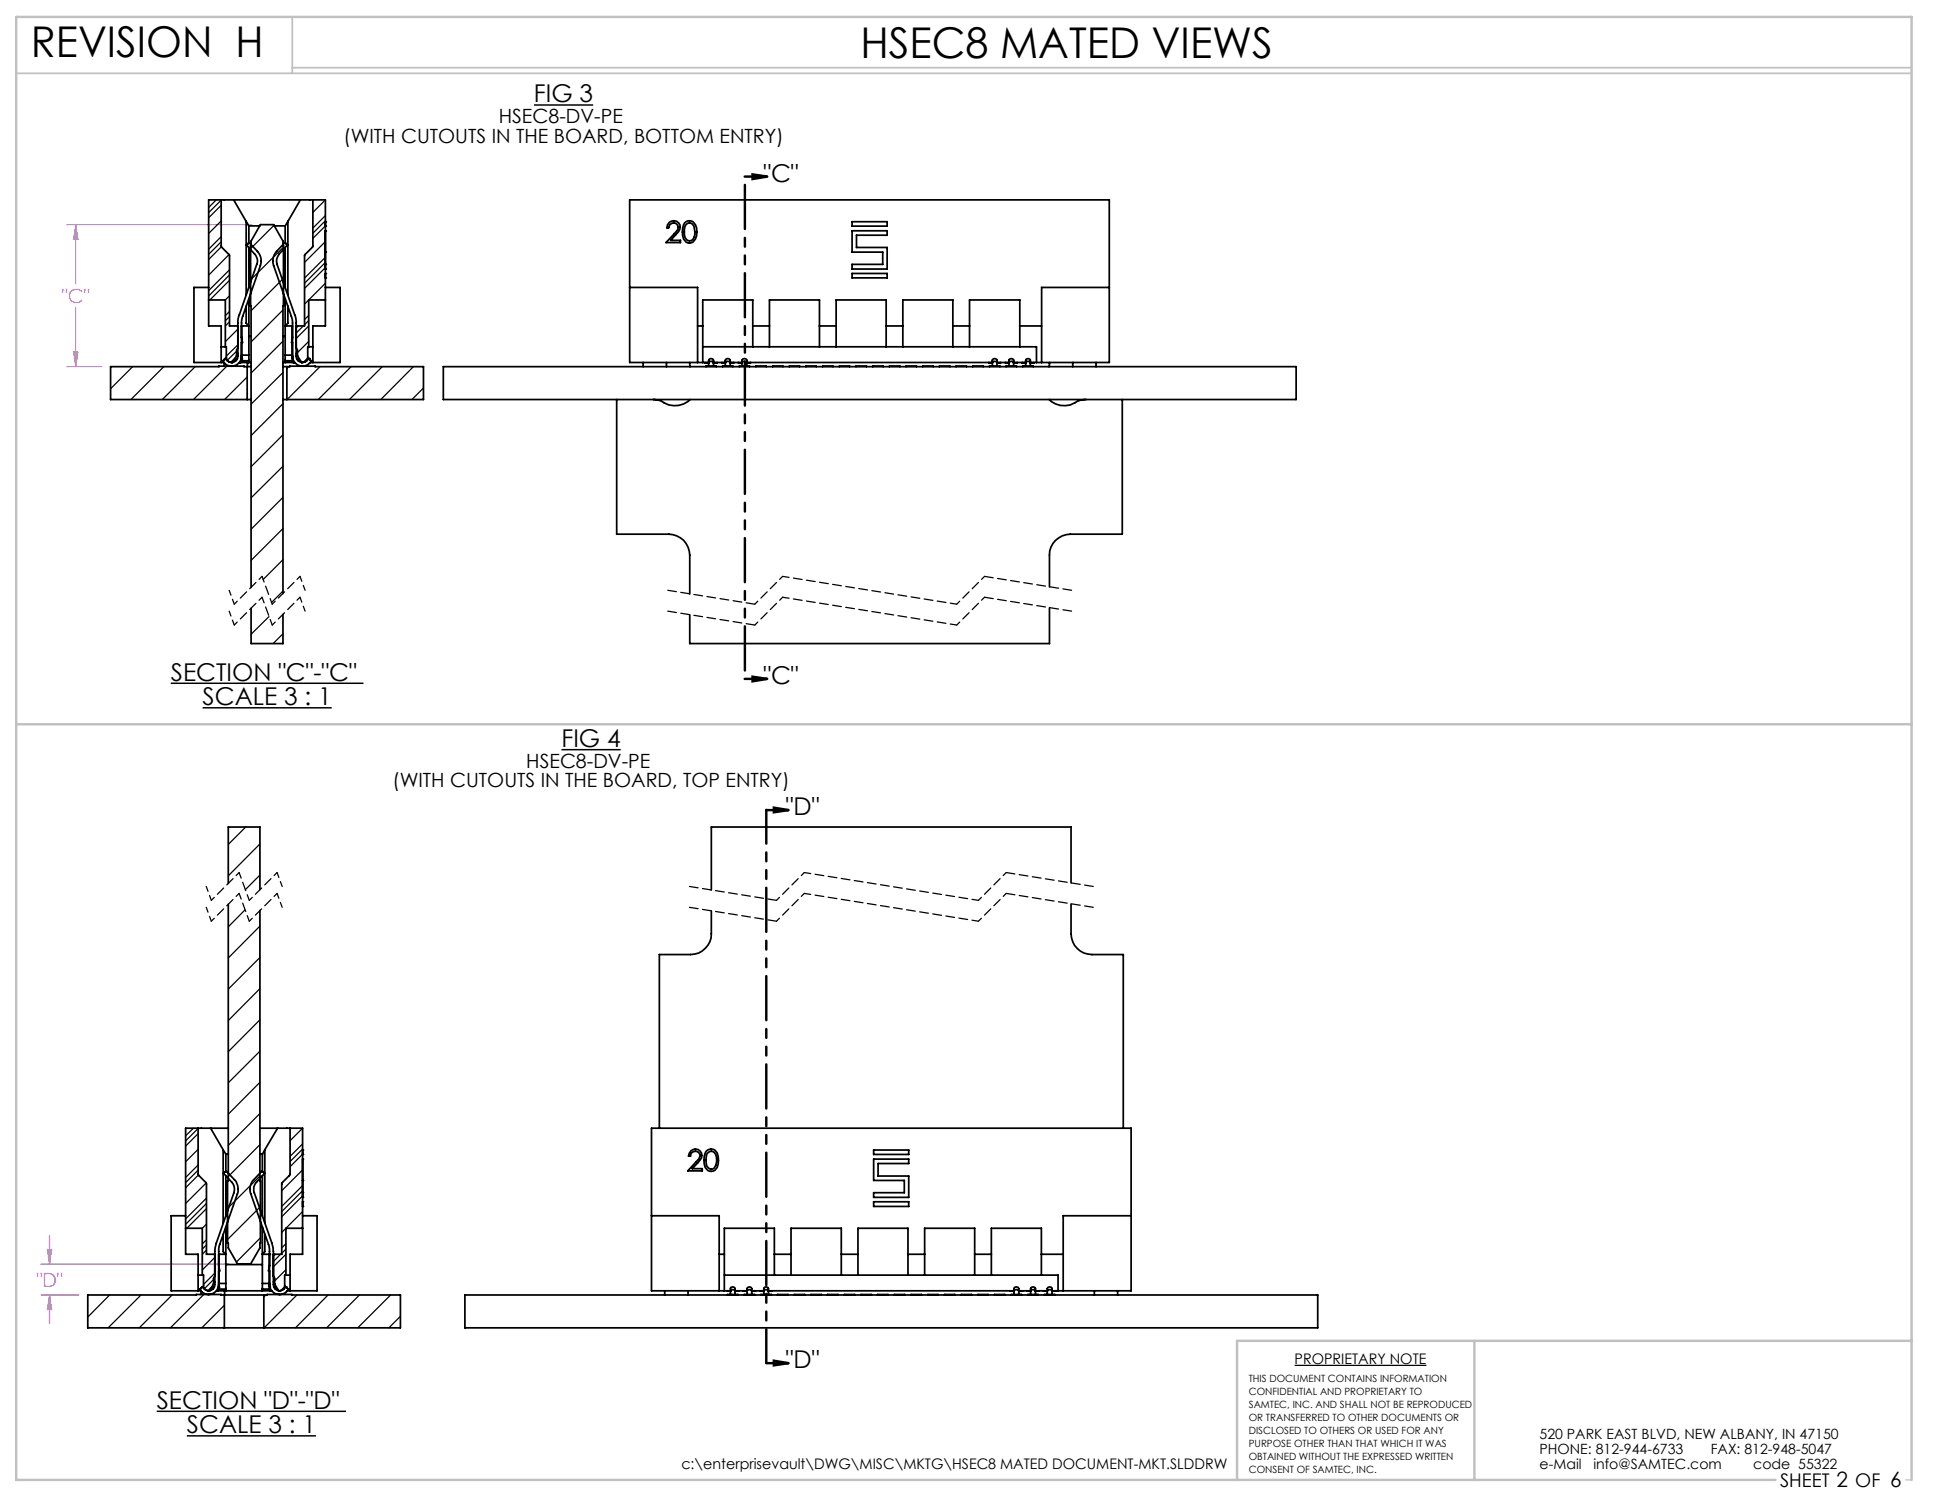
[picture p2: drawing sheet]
<svg xmlns="http://www.w3.org/2000/svg" width="279mm" height="216mm" viewBox="0 0 279 216" stroke-linecap="round" stroke-linejoin="round" font-family="sans-serif">
<path d="M274.2 212.9h.8" fill="none" stroke="#c0c0c0" stroke-width=".18"/>
<path d="M2.3 10.5h272.7M42.1 2.4v8.1M42.1 9.7h232.9" fill="none" stroke="#c0c0c0" stroke-width=".25"/>
<path d="M2.3 104.2h272.7M212.1 192.9v20M275 192.9h-97v20M255.4 212.9h-253.1v-210.5h272.7v210.5" fill="none" stroke="#c0c0c0" stroke-width=".35"/>
<path d="M76.8 15.1h8.5M24.6 98.3h27.7M29.1 101.8h18.6M80.8 107.8h8.5M22.5 203h27.3M26.9 206.5h18.6" fill="none" stroke="#000" stroke-width=".21"/>
<path d="M107.1 25.4h3.3M108.3 25.1l2.1 .3-2.1 .4zM107.1 97.6h3.3M108.3 97.3l2.1 .3-2.1 .4zM110.2 116.5h3.3M111.3 116.2l2.2 .3-2.2 .3zM110.2 196.1h3.3M111.3 195.7l2.2 .4-2.2 .3z" fill="none" stroke="#000" stroke-width=".35"/>
<path d="M9.6 32.3h26.6M10.9 32.3v8.6M10.9 32.3l.3 2.1h-.6zM9.6 52.7h5M10.6 50.6h.6l-.3 2.1zM10.9 44.2v8.5M6.8 179.7h.6l-.3 2.1zM7.1 177.8v4M5.9 181.8h27M5.9 186.3h5.5M7.1 186.3l.3 2.1h-.6zM7.1 186.3v4.1" fill="none" stroke="#f0f" stroke-width=".18"/>
<path d="M108.6 89.9l-12.5-2M108.6 86.9l-12.5-2M154.2 87.9l-12.6-2M154.2 84.9l-12.6-2M111.7 132.5l-12.5-2M111.7 129.5l-12.5-2M157.3 130.5l-12.5-2M157.3 127.5l-12.5-2" fill="none" stroke="#000" stroke-width=".18" stroke-dasharray="1.3 .6"/>
<g fill="none" stroke="#000" stroke-width=".18" stroke-dasharray="1.3 .6" stroke-dashoffset=".7">
<path d="M37.7 85.9l-4 4M37.7 82.9l-4 4M43.2 85.9l-4 4M43.2 82.9l-4 4M112.6 85.9l-4 4M112.6 82.9l-4 4M141.6 85.9l-4 4M141.6 82.9l-4 4M34.4 128.5l-4 4M34.4 125.5l-4 4M39.9 128.5l-4 4M39.9 125.5l-4 4"/>
<path d="M115.7 128.5l-4 4M115.7 125.5l-4 4M144.8 128.5l-4 4M144.8 125.5l-4 4"/>
</g>
<path d="M137.6 89.9l-25-4M137.6 86.9l-25-4M140.8 132.5l-25.1-4M140.8 129.5l-25.1-4" fill="none" stroke="#000" stroke-width=".18" stroke-dasharray="1.3 .6" stroke-dashoffset=".3"/>
<path d="M33.7 89.9l-.7-2M33.7 86.9l-.7-2M43.9 87.9l-.7-2M43.9 84.9l-.7-2M30.4 132.5l-.7-2M30.4 129.5l-.7-2M40.6 130.5l-.7-2M40.6 127.5l-.7-2" fill="none" stroke="#000" stroke-width=".18" stroke-dasharray="1.3 .6" stroke-dashoffset=".5"/>
<path d="M39.2 89.9l-1.5-4M39.2 86.9l-1.5-4M35.9 132.5l-1.5-4M35.9 129.5l-1.5-4" fill="none" stroke="#000" stroke-width=".18" stroke-dasharray="1.3 .6" stroke-dashoffset=".4"/>
<path d="M110.2 196v-79.5" fill="none" stroke="#000" stroke-width=".35" stroke-dasharray="6.3 1.3 1.3 1.3 1.3 1.3" stroke-dashoffset="1.5"/>
<path d="M107.2 25.4v72.2" fill="none" stroke="#000" stroke-width=".35" stroke-dasharray="6.3 1.3 1.3 1.3 1.3 1.3" stroke-dashoffset="-1.2"/>
<g fill="#000">
<path d="M108.3 25.1l2.1 .3-2.1 .4zM108.3 97.3l2.1 .3-2.1 .4z"/>
<path d="M111.3 195.7l2.2 .4-2.2 .3zM111.3 116.2l2.2 .3-2.2 .3z"/>
</g>
<path d="M10.6 50.6h.6l-.3 2.1zM10.9 32.3l.3 2.1h-.6zM6.8 179.7h.6l-.3 2.1zM7.1 186.3l.3 2.1h-.6z" fill="#f0f"/>
<g fill="none" stroke="#000" stroke-width=".25">
<path d="M31.8 28.8v6.7l1.2 1.2v10.2h1.2M31.8 28.8h13.2M31.8 28.8h-1.8v18.1h1.8v5.2M33.6 28.8l1.8 3.1M35.4 31.9v10.5M35.4 31.9l.4 .6M35.5 35.2l.3-.2h.1l1.1 1.2a2.09 2.09 0 0 1 .5 2l-2.7 7.7-.1 6.1-.1 .2h-.2M35.5 35.2l1.1 1.3a1.39 1.39 0 0 1 .3 1.5l-2.6 7.9-.1 5.3a.96 .96 0 0 1-.8 .9 .96 .96 0 0 1-1-.5M35.5 35.2h.1M35.8 32.5v2.5M35.8 35.6v5.7M35.8 32.5h1.6"/>
<path d="M39.4 32.5h1.6M41 32.5v2.5M41 35.6v5.7M41.3 35.2l-1.1 1.3a1.6 1.6 0 0 0-.3 1.5l2.7 7.9v5.3a.96 .96 0 0 0 .8 .9 .96 .96 0 0 0 1-.5M41.3 35.2h.1M41.4 35.2l-.3-.2h-.2l-1.1 1.2a2.09 2.09 0 0 0-.4 2l2.7 7.7v6.1l.1 .2h.2M41.4 31.9v10.5M41.4 31.9l-.4 .6M43.2 28.8l-1.8 3.1M45 28.8v6.7l-1.2 1.2v10.2h-1.2M45 28.8h1.8v18.1h-1.8v5.2M46.8 40h.1"/>
<path d="M46.8 39.3h.1M46.8 38.7h.1M46.8 38h.1M46.8 33.2h.1M46.8 36.3h.1M46.8 31.9h.1M46.8 32.5h.1M96.3 32a.95 .95 0 0 1 1.3 0 .95 .95 0 0 1 0 1.3l-1.1 1.3h1.4v.3h-2.1l1.6-1.8a.68 .68 0 0 0-.3-1 .68 .68 0 0 0-.9 .7h-.2v-.5zM98.5 32.1a.92 .92 0 0 1 1.2-.2 2.18 2.18 0 0 1 0 2.9 .98 .98 0 0 1-1 0 .98 .98 0 0 1-.5-.9 2.61 2.61 0 0 1 .3-1.8zM98.8 32.2a.6 .6 0 0 1 .8 0 1.71 1.71 0 0 1-.2 2.4 .77 .77 0 0 1-.9-.8 1.85 1.85 0 0 1 .3-1.6zM122.6 39.3h5v.7h-5zM122.6 31.9h5v.6h-5z"/>
<path d="M122.6 33.2h5v.6h-4.4v1.8h4.4v3.1h-5v-.7h4.4v-1.7h-4.4zM30 41.3h-2.1v10.8h4.3M30 43.1h2.4v6.8M31.8 49.9h.8v1.5a.75 .75 0 0 0 .9 .7l.5-.9M32 52h.1M32.2 52.2v.5M32.4 51.6h.1M32.4 51.6l-.4 .4M33.6 51.9h.3M33.8 51.6h.3M34.2 50l-.2 .3v.9M34.2 50.8l-.2 .4"/>
<path d="M34.6 52.1h1.5M34.7 51.2a1.46 1.46 0 0 1-1 1.4 1.46 1.46 0 0 1-1.7-.6M34.7 51.6h.1M34.7 46.9h.1M34.7 48.5l.2 .8h-.2M34.7 51.1h1.1M34.7 51.9h1.1M35.4 44v2.5l.4 .4h-1.1M35.6 52.7v4.8M35.6 52.1v.6M35.8 43v8.9M35.8 51.9v.2"/>
<path d="M35.8 48.4h.3M36.1 52.7h-20.2v4.8h20.2M40.7 52.7h20.2v4.8h-20.2M40.7 52.1h1.5M40.7 48.4h.3M41 43v8.9M41 51.1h1.1M41 51.9v.2M41 51.9h1.1M41.3 52.7v4.8M41.4 44v2.5l-.4 .4h1.1M42.1 46.9v1.7"/>
<path d="M42.1 49.3v2.3M42.1 51.2a1.46 1.46 0 0 0 1.1 1.4 1.46 1.46 0 0 0 1.6-.6M42.1 48.5l-.2 .8h.2M42.6 50l.2 .3v.9M42.6 50.8l.2 .4M42.7 51.6h.4M42.9 51.9h.4M44.4 51.6h.1M44.4 51.6l.4 .4M44.8 52h.1M45 49.9h-.7v1.5a.75 .75 0 0 1-.9 .7l-.6-.9M46.8 41.3h2.1v10.8h-4.3"/>
<path d="M46.8 43.1h-2.4v6.8M63.8 52.7h122.7v4.8h-122.7zM88.7 57.5v19.3h7.5a3 3 0 0 1 3 3v5.6M90.6 41.3h9.8v10.8M92.5 52.1v.6M94 57.5a2.61 2.61 0 0 1 1.5 .4 3.1 3.1 0 0 0 3.8-.4M95.9 52.1v.6M99.2 52.1l.1 .6M100.4 46.9h.7M101.1 49.9h48v2.2M101.4 52.1l.6 .1M101.6 52.7h1.4"/>
<path d="M102 52.2a.38 .38 0 0 1 .3-.2 .38 .38 0 0 1 .4 .2M102 52.7v-.9a.38 .38 0 0 1 .3-.2 .38 .38 0 0 1 .4 .2v.9M102 52.1h-11.4v-23.3h69v23.3h-11.4M102.7 52.1h1.7M103.2 52.1l-.5 .1M103.8 52.1l.6 .1M104 52.7h1.4M104.4 52.2a.38 .38 0 0 1 .3-.2 .38 .38 0 0 1 .4 .2M104.4 52.7v-.9a.38 .38 0 0 1 .3-.2 .38 .38 0 0 1 .4 .2v.9M105.1 52.1h1.7M105.6 52.1l-.5 .1M106.2 52.1l.6 .1"/>
<path d="M106.4 52.7h1.4M106.8 52.2a.38 .38 0 0 1 .3-.2 .38 .38 0 0 1 .4 .2M106.8 52.7v-.9a.38 .38 0 0 1 .3-.2 .38 .38 0 0 1 .4 .2v.9M107.5 52.1h35.3M108 52.1l-.5 .1M108.3 49.9v-6.8h-7.2v9M108.3 46.9h2.4M108.8 52.7h1.4M110.7 49.9v-6.8h7.2v6.8M111.2 52.7h1.4M113.6 52.7h1.4M116 52.7h1.4"/>
<path d="M117.9 46.9h2.4M118.4 52.7h1.4M120.3 49.9v-6.8h7.2v6.8M120.8 52.7h1.4M123.2 52.7h1.5M125.6 52.7h1.5M127.5 46.9h2.4M128 52.7h1.5M129.9 49.9v-6.8h7.2v6.8M130.4 52.7h1.5M132.8 52.7h1.5M135.1 52.7h1.6"/>
<path d="M137.1 46.9h2.4M137.5 52.7h1.6M139.5 49.9v-6.8h7.2v6.8M139.9 52.7h1.6M142.2 52.1l.6 .1M142.3 52.7h1.6M142.8 52.2a.35 .35 0 0 1 .3-.2 .35 .35 0 0 1 .3 .2M142.8 52.7v-.9a.35 .35 0 0 1 .3-.2 .35 .35 0 0 1 .3 .2v.9M143.4 52.1h1.8M144 52.1l-.6 .1M144.6 52.1l.6 .1M144.7 52.7h1.6"/>
<path d="M145.2 52.2a.35 .35 0 0 1 .3-.2 .35 .35 0 0 1 .3 .2M145.2 52.7v-.9a.35 .35 0 0 1 .3-.2 .35 .35 0 0 1 .3 .2v.9M145.8 52.1h1.8M146.4 52.1l-.6 .1M146.7 46.9h3.2M147 52.1l.6 .1M147.1 52.7h1.6M147.6 52.2a.35 .35 0 0 1 .3-.2 .35 .35 0 0 1 .3 .2M147.6 52.7v-.9a.35 .35 0 0 1 .3-.2 .35 .35 0 0 1 .3 .2v.9M148.8 52.1l-.6 .1M151 57.5a3.1 3.1 0 0 0 4 .2l1.2-.2M151 52.1l-.1 .6"/>
<path d="M154.3 52.1v.6M157.7 52.1v.6M159.6 41.3h-9.7v10.8M161.5 57.5v19.3h-7.5a3 3 0 0 0-3 3v4.6M36.1 87.5v5.1h4.6v-4.2M36.1 84.5v-49.2v-.6l1.4-2.4h1.9l1.3 2.4 .1 .6-.1 50.1M151 87.4v5.2h-51.8v-4.2M32.8 127.1v-8.1h4.6v9M32.8 130.1v39.7h-.1v9h.1v.7l1.4 2.3h1.9l1.3-2.3 .1-.7-.1-47.8M102.3 131v3.3a3 3 0 0 1-3 3h-4.4v25M154.1 130v4.3a3 3 0 0 0 3 3h4.5v25M154.1 127v-8h-51.8v9"/>
<path d="M26.7 174.9h-2.1v10.8h4.3M26.7 176.7h2.4v6.7M28.5 162.3v6.6l1.2 1.3v10.2h1.2M28.5 162.3h4.3M28.5 162.3h-1.8v18.1h1.8v5.3M30.3 162.3l1.8 3.1M32.1 177.6v2.4l.4 .4h-1M32.1 165.4v10.5M32.1 165.4l.4 .6M32.5 176.5v8.9M32.5 166v2.5M32.5 169.1v5.8"/>
<path d="M32.5 166h.3M37.4 162.3h4.3M37.4 166h.3M37.7 168.5h-.1l-1.1 1.2a1.86 1.86 0 0 0-.4 2l2.6 7.7 .1 6.2 .1 .1h.2M37.7 168.5l.4 .3-1.2 1.2a1.39 1.39 0 0 0-.3 1.6l2.7 7.9v5.2a.87 .87 0 0 0 .6 .9 .87 .87 0 0 0 1-.2l.2-.3M37.7 176.5v8.9M37.7 166v2.5M37.7 169.1v5.8M38.1 177.6v2.4l-.4 .4h1.1M38.1 165.4v10.5M38.1 165.4l-.4 .6M39.9 162.3l-1.8 3.1"/>
<path d="M41.7 162.3v6.6l-1.2 1.3v10.2h-1.2M41.7 162.3h1.8v18.1h-1.8v5.3M43.5 173.5h.1M43.5 172.9h.1M43.5 171.6h.1M43.5 172.2h.1M43.5 169.8h.1M43.5 166.7h.1M43.5 165.4h.1M43.5 166.1h.1M43.5 174.9h2.1v10.8h-4.3M43.5 176.7h-2.4v6.7"/>
<path d="M93.7 174.9h9.8v10.8M99.4 165.5a.94 .94 0 0 1 1.3 .1 .94 .94 0 0 1 0 1.3l-1.1 1.2h1.4v.3h-2l1.1-1.3a1.09 1.09 0 0 0 .5-1.2 .7 .7 0 0 0-.7-.3 .7 .7 0 0 0-.6 .7h-.2l.1-.4zM101.6 165.6a1 1 0 0 1 1.1-.2 1 1 0 0 1 .6 .9 2.18 2.18 0 0 1-.5 2 1.01 1.01 0 0 1-1.5-.9 2.61 2.61 0 0 1 .3-1.8zM101.8 165.9a.68 .68 0 0 1 .9-.2 1.81 1.81 0 0 1-.1 2.4 .77 .77 0 0 1-1-.8v-.8zM125.7 166.7h5v.7h-4.4v1.8h4.4v3h-5v-.6h4.4v-1.8h-4.4zM125.7 165.4h5v.7h-5zM125.7 172.9h5v.6h-5zM162.7 174.9h-9.7v10.8M12.6 186.3h45v4.7h-45zM28.5 183.4h.8v1.5a.74 .74 0 0 0 .9 .8l.5-1M28.7 185.5h.1M28.9 185.7v.5"/>
<path d="M29.1 185.1a.94 .94 0 0 0 1 .6 .94 .94 0 0 0 .8-1v-5.2l2.8-7.9a1.6 1.6 0 0 0-.4-1.6l-1.1-1.2 .3-.3h.1l1.1 1.2a2.09 2.09 0 0 1 .4 2l-2.6 7.7v6.2l-.2 .1h-.2M29.1 185.1h.1M29.1 185.1l-.4 .4M30.3 185.4h.3M30.5 185.1h.3M30.9 183.6l-.2 .3v.8M30.9 184.4l-.2 .3M31.4 185.7h7.5M31.5 184.7a1.49 1.49 0 0 1-1.1 1.4 1.49 1.49 0 0 1-1.7-.6M31.5 185.1h.1M31.5 180.4h.1M31.5 182l.1 .8h-.1"/>
<path d="M31.5 184.6h1M31.5 185.4h1M32.3 186.3v4.7M32.3 185.7v.6M32.5 185.4v.3M32.5 181.9h5.2M37.7 184.6h1.1M37.7 185.4v.3M37.7 185.4h1.1M38 186.3v4.7M38.8 184.7a1.49 1.49 0 0 0 1.1 1.4 1.49 1.49 0 0 0 1.6-.6M38.8 185.1h.1"/>
<path d="M38.8 180.4h.1M38.8 182l-.2 .8h.2M39.3 183.6l.2 .3v.8M39.3 184.4l.2 .3M39.4 185.1h.4M39.6 185.4h.3M41.1 185.1h.1M41.1 185.1l.4 .4M41.5 185.5h.1M41.7 183.4h-.7v1.5a.74 .74 0 0 1-.9 .8l-.6-1M66.9 186.3h122.7v4.7h-122.7zM95.6 185.7v.6"/>
<path d="M99 185.7v.6M103.5 180.4h.7M104.2 183.4h48v2.3M104.6 185.7h.5M104.7 186.3h1.5M105.1 185.7a.35 .35 0 0 1 .3-.2 .35 .35 0 0 1 .4 .2M105.1 186.2v-.9a.35 .35 0 0 1 .3-.2 .35 .35 0 0 1 .4 .2v.9M105.1 185.7h-11.4v-23.4h69v23.4h-11.3M105.8 185.7h1.7M106.3 185.7h-.5M107 185.7h.5M107.1 186.3h1.5"/>
<path d="M107.5 185.7a.35 .35 0 0 1 .3-.2 .35 .35 0 0 1 .4 .2M107.5 186.2v-.9a.35 .35 0 0 1 .3-.2 .35 .35 0 0 1 .4 .2v.9M108.2 185.7h1.7M108.7 185.7h-.5M109.4 185.7h.5M109.5 186.3h1.5M109.9 185.7a.35 .35 0 0 1 .3-.2 .35 .35 0 0 1 .4 .2M109.9 186.2v-.9a.35 .35 0 0 1 .3-.2 .35 .35 0 0 1 .4 .2v.9M110.6 185.7h35.3M111.1 185.7h-.5M111.4 183.4v-6.7h-7.2v9M111.4 180.4h2.4"/>
<path d="M111.9 186.3h1.5M113.8 183.4v-6.7h7.2v6.7M114.3 186.3h1.5M116.7 186.3h1.5M119.1 186.3h1.5M121 180.4h2.4M121.5 186.3h1.5M123.4 183.4v-6.7h7.2v6.7M123.9 186.3h1.5M126.3 186.3h1.5M128.7 186.3h1.5M130.6 180.4h2.4"/>
<path d="M131.1 186.3h1.5M133 183.4v-6.7h7.2v6.7M133.5 186.3h1.5M135.9 186.3h1.5M138.3 186.3h1.5M140.2 180.4h2.4M140.7 186.3h1.5M142.6 183.4v-6.7h7.2v6.7M143.1 186.3h1.5M145.3 185.7h.6M145.5 186.3h1.5M145.9 185.7a.38 .38 0 0 1 .3-.2 .38 .38 0 0 1 .4 .2"/>
<path d="M145.9 186.2v-.9a.38 .38 0 0 1 .3-.2 .38 .38 0 0 1 .4 .2v.9M146.6 185.7h1.7M147.1 185.7h-.5M147.7 185.7h.6M147.9 186.3h1.5M148.3 185.7a.38 .38 0 0 1 .3-.2 .38 .38 0 0 1 .4 .2M148.3 186.2v-.9a.38 .38 0 0 1 .3-.2 .38 .38 0 0 1 .4 .2v.9M149 185.7h1.7M149.5 185.7h-.5M149.8 180.4h3.2M150.1 185.7h.6M150.3 186.3h1.5"/>
<path d="M150.7 185.7a.38 .38 0 0 1 .3-.2 .38 .38 0 0 1 .4 .2M150.7 186.2v-.9a.38 .38 0 0 1 .3-.2 .38 .38 0 0 1 .4 .2v.9M151.9 185.7h-.5M157.4 185.7v.6M160.8 185.7v.6"/>
</g>
<g fill="none" stroke="#000" stroke-width=".18">
<path d="M31.1 28.8l-1.1 1M31.8 29.5l-1.8 1.8M31.8 28.8l-1.8 1.8M31.8 34.8l-1.8 1.8M31.8 34l-1.8 1.8M31.8 31.8l-1.8 1.8M31.9 35.5l-1.9 1.8M32.9 36.6l-2.9 3M33 39.5l-3 3.1M33 38.8l-3 3M39.4 32.4l-3.3 3.4M40.8 35.6l-4.7 4.7"/>
<path d="M46.8 32.5l-1.8 1.8M46.8 38.5l-3 3M46.8 31l-1.8 1.8M46.8 28.8l-1.8 1.8M46.8 34.7l-3 3M46.8 31.7l-1.8 1.8M46.8 37.7l-3 3M46.8 37l-3 3M19.1 52.7l-3.2 3.2M23.6 52.7l-4.8 4.8M28.1 52.7l-4.7 4.8M32.6 52.7l-4.8 4.8"/>
<path d="M33 40.3l-2.8 2.8M33 46.3l-.6 .6M33 45.5l-.6 .6M33 44.8l-.6 .6M33 42.5l-.6 .6M33.9 51.4l-.7 .7M34 50.5l-1.3 1.3M34.2 49.6l-1.6 1.6M34.2 47.3l-1.8 1.8M35.6 54.2l-3.3 3.3M40.7 44.6l-4.6 4.6M40.7 49.1l-4.6 4.6"/>
<path d="M40.7 58.1l-4.6 4.6M40.7 53.6l-4.6 4.5M40.8 40l-4.7 4.7M41.5 52.7l-.2 .3M42.9 46.9l-.3 .3M43.6 46.9l-1 1M44.2 51.5l-.6 .6M44.4 46.9l-1.8 1.8M44.4 46.1l-.6 .6M44.4 45.4l-.6 .6M44.4 49.1l-1.6 1.6M46 52.7l-4.7 4.8"/>
<path d="M46.8 43l-.1 .1M46.8 40.7l-3 3M50.5 52.7l-4.7 4.8M55 52.7l-4.7 4.8M59.5 52.7l-4.7 4.8M60.9 55.8l-1.6 1.7M40.7 62.5l-4.6 4.6M40.7 76l-4.6 4.6M40.7 67.1l-4.6 4.5M40.7 71.5l-4.6 4.6M38.7 88.7l-2.6 2.5M40.7 80.5l-2.8 2.9"/>
<path d="M40.7 85l-1.6 1.7M40.7 91.2l-1.4 1.4M35.3 119l-2.5 2.5M35.2 130.9l-2.4 2.4M37.4 121.4l-4.6 4.6M37.4 125.9l-2.1 2.1M37.4 133.2l-4.6 4.6M37.4 137.7l-4.6 4.6M37.4 142.2l-4.6 4.6M37.4 146.7l-4.6 4.6M37.4 151.2l-4.6 4.6M37.4 155.7l-4.6 4.6"/>
<path d="M27.8 162.3l-1.1 1.1M28.5 163.1l-1.8 1.8M28.5 162.3l-1.8 1.8M28.5 168.3l-1.8 1.8M28.5 167.6l-1.8 1.8M28.5 165.3l-1.8 1.8M28.5 169l-1.8 1.9M29.7 170.1l-3 3M29.7 173.8l-2.8 2.9M29.7 179.8l-.6 .6M29.7 173.1l-3 3M29.7 179.1l-.6 .6"/>
<path d="M29.7 172.3l-3 3M29.7 178.3l-.6 .6M29.7 176.1l-.6 .6M37.4 169.2l-4.7 4.6M37.4 160.2l-4.6 4.5M37.4 164.6l-4.6 4.6M37.5 173.6l-4.8 4.7M37.5 178l-3.5 3.5M41.1 179.7l-.6 .6M41.1 178.9l-.6 .6M43.5 172l-3 3M43.5 171.3l-3 3"/>
<path d="M43.5 166l-1.8 1.8M43.5 165.3l-1.8 1.8M43.5 164.5l-1.8 1.8M43.5 170.5l-3 3M43.5 176.5l-.1 .2M43.5 162.3l-1.8 1.8M43.5 168.3l-3 3M43.5 174.3l-3 3M15.8 186.3l-3.2 3.1M20.3 186.3l-4.7 4.7M24.8 186.3l-4.8 4.7M29.3 186.2l-4.8 4.8"/>
<path d="M30.6 185l-.7 .7M30.7 184l-1.3 1.3M30.9 183.1l-1.6 1.6M30.9 180.9l-1.8 1.8M32.3 187.7l-3.3 3.3M38.2 186.3l-.2 .2M39.6 180.4l-.3 .3M40.4 180.4l-1.1 1.1M41 185.1l-.6 .6M41.1 180.4l-1.8 1.8M41.1 182.6l-1.6 1.7M42.7 186.3l-4.7 4.7"/>
<path d="M47.2 186.3l-4.7 4.7M51.7 186.3l-4.7 4.7M56.2 186.3l-4.7 4.7M57.6 189.3l-1.6 1.7M186.3 196.4h18.9"/>
</g>
<g font-size="6.1">
<text x="4.4" y="8.2">REVISION H</text>
<text x="123.8" y="8.3">HSEC8 MATED VIEWS</text>
</g>
<g font-size="3.5">
<text x="76.8" y="14.7">FIG 3</text>
<text x="109.8" y="26.1">&quot;C&quot;</text>
<text x="24.6" y="97.9">SECTION &quot;C&quot;-&quot;C&quot;</text>
<text x="29.1" y="101.4">SCALE 3 : 1</text>
<text x="109.8" y="98.4">&quot;C&quot;</text>
<text x="80.8" y="107.4">FIG 4</text>
<text x="113.1" y="117.2">&quot;D&quot;</text>
<text x="113.1" y="196.8">&quot;D&quot;</text>
<text x="22.5" y="202.6">SECTION &quot;D&quot;-&quot;D&quot;</text>
<text x="26.9" y="206.1">SCALE 3 : 1</text>
</g>
<g font-size="2.8">
<text x="71.8" y="17.7">HSEC8-DV-PE</text>
<text x="49.4" y="20.5">(WITH CUTOUTS IN THE BOARD, BOTTOM ENTRY)</text>
<text x="56.5" y="113.2">(WITH CUTOUTS IN THE BOARD, TOP ENTRY)</text>
<text x="75.7" y="110.4">HSEC8-DV-PE</text>
</g>
<g font-size="2.8" fill="#f0f">
<text x="8.9" y="43.6">&quot;C&quot;</text>
<text x="5.2" y="185.1">&quot;D&quot;</text>
</g>
<text font-size="2.7" x="256.1" y="213.9">SHEET 2 OF 6</text>
<g font-size="2.1">
<text x="186.3" y="196.2">PROPRIETARY NOTE</text>
<text x="98" y="211.3">c:\enterprisevault\DWG\MISC\MKTG\HSEC8 MATED DOCUMENT-MKT.SLDDRW</text>
</g>
<g font-size="2">
<text x="221.5" y="207">520 PARK EAST BLVD, NEW ALBANY, IN 47150</text>
<text x="221.5" y="209.2">PHONE: 812-944-6733</text>
<text x="246.1" y="209.2">FAX: 812-948-5047</text>
<text x="221.5" y="211.3">e-Mail</text>
<text x="229.3" y="211.3">info@SAMTEC.com</text>
<text x="252.2" y="211.3">code 55322</text>
</g>
<g font-size="1.4">
<text x="179.7" y="198.8">THIS DOCUMENT CONTAINS INFORMATION</text>
<text x="179.7" y="200.6">CONFIDENTIAL AND PROPRIETARY TO</text>
<text x="179.7" y="202.5">SAMTEC, INC. AND SHALL NOT BE REPRODUCED</text>
<text x="179.7" y="204.4">OR TRANSFERRED TO OTHER DOCUMENTS OR</text>
<text x="179.7" y="206.2">DISCLOSED TO OTHERS OR USED FOR ANY</text>
<text x="179.7" y="208.1">PURPOSE OTHER THAN THAT WHICH IT WAS</text>
<text x="179.7" y="210">OBTAINED WITHOUT THE EXPRESSED WRITTEN</text>
<text x="179.7" y="211.8">CONSENT OF SAMTEC, INC.</text>
</g>
</svg>
